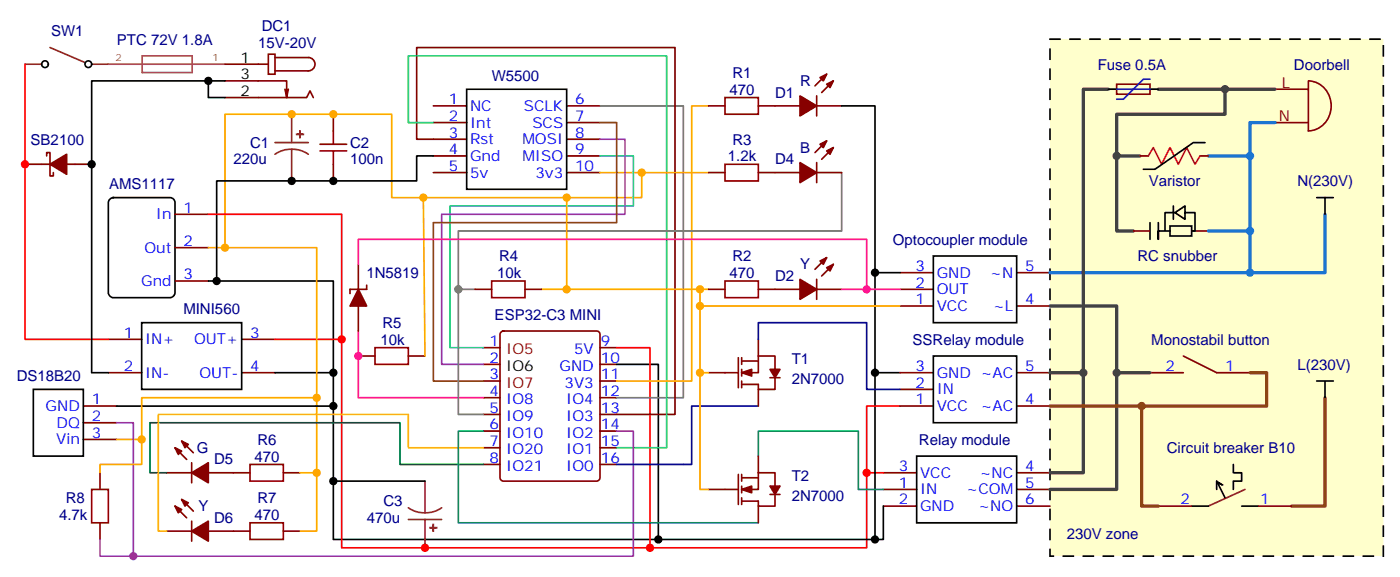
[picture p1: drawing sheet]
<svg xmlns="http://www.w3.org/2000/svg" width="296mm" height="122mm" viewBox="0 0 296 122" stroke-linecap="round" stroke-linejoin="round" font-family="sans-serif">
<path d="M222.2 8.3h70.6v109.4h-70.6z" fill="#ffc" stroke="#000" stroke-width=".35" stroke-dasharray="2.1 2.1"/>
<g fill="none" stroke="#870000" stroke-width=".35">
<path d="M47.6 17.1h13.1v3.5l.3-1.7M47.6 13.6h9.2M56.8 11.5h1.4v4.2h-1.4zM58.2 12.2h7.1a1.41 1.41 0 0 1 1.4 1.4 1.41 1.41 0 0 1-1.4 1.4h-7.1M60.3 18.9l.4 1.7M175 15.7l-2.5 2.5M176.4 17.1l-2.5 2.5M269.9 18.9h7M276.9 17.1v10.6a5.3 5.3 0 0 0 4.9-5.2 5.3 5.3 0 0 0-4.8-5.4M5.3 34.7h5.3M9.9 33v-.7h.7v4.9h.7v-.7M14.1 34.7h5.3"/>
<path d="M47.6 20.6h17.3l.7-1.4 .7 1.4M70.6 24.2v3.5M70.6 34.7v3.6M91.7 22.4h7.1M91.7 25.9h7.1M91.7 29.5h7.1M91.7 33h7.1M91.7 36.5h7.1M119.9 22.4h7.1M119.9 25.9h7.1M119.9 29.5h7.1M119.9 33h7.1"/>
<path d="M119.9 36.5h7.1M149.9 22.4h3.6M149.9 36.5h3.6M160.5 22.4h8.8M160.5 36.5h8.8M172.9 22.4h5.3M172.9 36.5h5.3M172.9 20.3v4.2M172.9 34.4v4.2M175 29.8l-2.5 2.5M176.4 31.2l-2.5 2.5M241.3 33h1.8"/>
<path d="M254 33h1.8M269.9 25.9h7M37 45.3h7.1M37 52.4h7.1M37 59.4h7.1M172.9 59.1v4.2M175 54.5l-2.5 2.5M176.4 55.9l-2.5 2.5M190.5 57.7h7.1M215.2 57.7h7M239.9 48.9h3.5M252.2 48.9h3.6"/>
<path d="M22.9 78.8h7.1M22.9 71.8h7.1M51.2 78.8h7M51.2 71.8h7M75.8 75.3h3.6M86.4 75.3h3.6M100.5 61.2h3.6M106.1 70.2l.4-.2h19.8a.71 .71 0 0 1 .7 .7v30.4a.76 .76 0 0 1-.7 .7h-19.8a.76 .76 0 0 1-.7-.7v-30.4zM111.1 61.2h3.6M127 73.6h3.5M127 77.1h3.5M149.9 78.8h6.4"/>
<path d="M149.9 61.2h3.6M156.3 75.7v6.3M157 76.4h3.5M157 75.7v1.4M157 78.1v1.5M160.5 75.3h3.5v2.8M160.5 75.3v3.5h-3.5M160.5 61.2h8.8M160.5 71.8v3.5M163 79.9h2.1M164 79.9v2.5h-3.5v-1.1h-3.5M172.9 61.2h5.3"/>
<path d="M190.5 78.8h7.1M190.5 61.2h7.1M190.5 64.7h7.1M215.2 78.8h7M215.2 64.7h7M243.4 78.8h7.1M250.5 75.3l7 3.5h7.1M17.6 85.9h7.1M17.6 89.4h7.1M17.6 93h7.1M37 94.7l2.5 2.5M38.5 93.3l2.4 2.5"/>
<path d="M40.6 97.9v4.2M102.3 80.6h3.5M102.3 84.1h3.5M102.3 87.7h3.5M102.3 91.2h3.5M102.3 94.7h3.5M102.3 98.2h3.5M127 80.6h3.5M127 84.1h3.5M127 87.7h3.5M127 91.2h3.5M127 94.7h3.5"/>
<path d="M127 98.2h3.5M157 80.6v1.4M160.5 82.4v3.5M160.5 96.5v3.5M190.5 85.9h7.1M190.5 82.4h7.1M215.2 85.9h7M21.2 100v3.5M21.2 110.6v3.5M35.3 100h5.3M35.3 112.4h5.3M37 107.1l2.5 2.4"/>
<path d="M38.5 105.7l2.4 2.4M40.6 110.2v4.3M44.1 100h8.8M44.1 112.4h8.8M60 100h3.5M60 112.4h3.5M149.9 103.5h6.4M156.3 100.4v6.3M157 100.4v1.4M157 102.8v1.4M157 105.3v1.4M157 101.1h3.5"/>
<path d="M160.5 100h3.5v2.8M160.5 100v3.5h-3.5M160.5 107.1v3.5M163 104.6h2.1M164 104.6v2.5h-3.5v-1.1h-3.5M187 103.5h7M187 107.1h7M187 100h7M215.2 103.5h7M215.2 107.1h7M215.2 100h7M245.2 107.1h7"/>
<path d="M266.3 107.1h7.1"/>
</g>
<path d="M102.3 77.1h3.5M102.3 73.6h3.5" fill="none" stroke="#900" stroke-width=".35"/>
<g fill="none" stroke="#000" stroke-width=".35">
<path d="M44.1 17.1v3.5h3.5M47.6 17.1h-28.2v61.7h3.5M98.8 18.9h21.1v21.1h-21.1zM234.6 18.9h1.8M243.4 18.9h1.8M91.7 33h-3.5v5.3h-42.3v21.1h-1.8M178.2 22.4h7v35.3M255.1 30.2h-2.5l-8.1 5.6h-2.5M23.2 42.2l.8-.4h12a1.06 1.06 0 0 1 1 1.1v19a1.13 1.13 0 0 1-1 1.1h-12a1.13 1.13 0 0 1-1.1-1.1v-19zM45.9 59.4h24.7v19.4h-12.4M190.5 57.7h-5.3v21.1M197.6 54.2h17.6v14.1h-17.6z"/>
<path d="M243.4 47.1v3.5M245.2 47.1v3.5v-1.7h2.4M247.6 47.8h4.6v2.1h-4.6zM248.4 43.6v2.8M248.7 45h-2.1v3.9M250.8 45v-1.4l-2.1 1.4 2.1 1.4v-1.4h2.1v3.9h-.7M278.7 41.8h3.5M280.5 41.8v3.5M30 68.3h21.2v14.1h-21.2zM130.5 77.1h8.8v37h-68.7v-35.3M190.5 78.8h-5.3v35.3M197.6 75.3h17.6v14.1h-17.6z"/>
<path d="M7.1 82.4h10.5v14.1h-10.5zM24.7 85.9h45.9M194 96.5h21.2v14.1h-21.2zM261.1 98.2v1.8h1.7v1.8h-1.7v1.7M278.7 80.6h3.5M280.5 80.6v3.5M70.6 101.8h19.4M187 107.1v7h-47.7M252.2 107.1h3.6M257.5 103.5v-1.7l1.8 3.5M257.8 102l.4 .4 .6 .2M262.8 107.1h3.5"/>
<circle cx="9.5" cy="13.6" r=".71"/>
<circle cx="18.7" cy="13.6" r=".71"/>
</g>
<path d="M67.7 31.9h5.7M67.7 30.5h5.7M70.6 27.7v2.8M70.6 31.9v2.8M153.5 34.7h7v3.6h-7zM153.5 20.6h7v3.6h-7zM104.1 59.4h7v3.6h-7zM153.5 59.4h7v3.6h-7zM79.4 73.6h7v3.5h-7zM52.9 98.2h7.1v3.6h-7.1zM19.4 103.5h3.5v7.1h-3.5zM52.9 110.6h7.1v3.5h-7.1z" fill="none" stroke="#a10000" stroke-width=".35"/>
<g fill="none" stroke="#8c2424" stroke-width=".35">
<path d="M5.3 13.6h3.5M10.6 10.1l7.4 3.1M19.4 13.6h3.5M58.2 30.2h7.1M61.7 31.6l-1.8 .2-1.7 .8M61.7 31.6l1.9 .2 1.7 .8M61.7 24.2v6M61.7 31.6v6.7M86.4 107.4l1.7 .8 1.9 .3M86.4 109.9h7.1M90 101.8v6.7M90 109.9v6"/>
<path d="M93.5 107.4l-1.7 .8-1.8 .3M263.5 103.5l-7.7 3.6"/>
</g>
<g fill="#8c2424" stroke="#8c2424" stroke-width=".35">
<path d="M62.8 28.4h1.4z"/>
<path d="M63.5 27.7v1.4z"/>
<path d="M91 111.6l1.4 .1z"/>
<path d="M91.7 110.9v1.5z"/>
</g>
<g fill="none" stroke="#ffa600" stroke-width=".35">
<path d="M127 36.5h8.8v5.3h-52.9v-17.6h-35.3v28.2h-3.5M135.8 36.5h14.1M149.9 22.4h-3.5v58.2h-15.9M47.6 52.4h19.4v47.6M89.6 41.8l.4 33.5M119.9 41.8v19.4h-5.2M119.9 61.2h30M148.2 61.2v42.3h1.7M148.2 78.8h1.7M148.2 64.7h42.3M30 93v5.2h-8.8v1.8M67 84.1h-37v8.9h-5.3"/>
<path d="M63.5 100h3.5v12.4h-3.5"/>
</g>
<path d="M5.3 13.6v58.2h17.6M44.1 45.3h28.2v26.5h-14.1M72.3 71.8v44.1h65.3v-42.3h-7.1M190.5 85.9h-7.1v14.1M187 100h-3.6v15.9h-45.8" fill="none" stroke="#f00" stroke-width=".35"/>
<g fill="#870000" stroke="#870000" stroke-width=".35">
<path d="M10.6 34.7l3.5-2.1v4.3z"/>
<path d="M40.6 112.4l3.5-2.2v4.3z"/>
<path d="M38.5 105.7l1.4 .7-.7 .7z"/>
<path d="M37 107.1l1.5 .7-.8 .7z"/>
<path d="M40.6 100l3.5-2.1v4.2z"/>
<path d="M38.5 93.3l1.4 .7-.7 .7z"/>
<path d="M37 94.7l1.5 .7-.8 .7z"/>
<path d="M169.3 34.4l3.6 2.1-3.6 2.1z"/>
<path d="M173.6 30.5l1.4-.7-.7 1.4z"/>
<path d="M175 31.9l1.4-.7-.7 1.4z"/>
<path d="M157 78.8l2.1-.7v1.5z"/>
<path d="M163 78.1h2.1l-1.1 1.8z"/>
<path d="M157 103.5l2.1-.7v1.4z"/>
<path d="M163 102.8h2.1l-1.1 1.8z"/>
<path d="M169.3 20.3l3.6 2.1-3.6 2.1z"/>
<path d="M173.6 16.4l1.4-.7-.7 1.4z"/>
<path d="M175 17.8l1.4-.7-.7 1.4z"/>
<path d="M169.3 59.1l3.6 2.1-3.6 2.1z"/>
<path d="M173.6 55.2l1.4-.7-.7 1.4z"/>
<path d="M175 56.6l1.4-.7-.7 1.4z"/>
</g>
<path d="M22.9 13.6h7M30.1 11.8h10.6v3.5h-10.6zM30.1 13.6h17.5" fill="none" stroke="#a64a4a" stroke-width=".35"/>
<path d="M127 22.4h17.6v61.7h-14.1" fill="none" stroke="#696969" stroke-width=".35"/>
<path d="M127 33h7.1v10.6h-38.9v30h7.1" fill="none" stroke="#00cfd1" stroke-width=".35"/>
<path d="M127 29.5h5.3v15.8h-38.8v31.8h8.8M24.7 89.4h3.5v28.3h105.9v-26.5h-3.6M21.2 114.1v3.6h7" fill="none" stroke="#93c" stroke-width=".35"/>
<path d="M127 25.9h3.5v21.2h-38.8v33.5h10.6" fill="none" stroke="#8c4512" stroke-width=".35"/>
<path d="M91.7 29.5h-3.5v-19.4h54.7v77.6h-12.4" fill="none" stroke="#800000" stroke-width=".35"/>
<path d="M91.7 25.9h-5.3v-14.1h54.7v82.9h-10.6" fill="none" stroke="#3c3" stroke-width=".35"/>
<path d="M234.6 18.9h-5.3v59.9M245.2 18.9h24.7M259.3 18.9v5.3h-22.9v8.8M241.3 33h-4.9v15.9h3.5M222.2 64.7h14.2v14.1h7M222.2 78.8h7.1v21.2h-7.1M236.4 78.8v24.7h-14.2" fill="none" stroke="#424242" stroke-width=".71"/>
<path d="M264.6 33v24.7h15.9v-12.4M269.9 25.9h-5.3v7.1h-8.8M222.2 57.7h42.4M255.8 48.9h8.8" fill="none" stroke="#1a75d1" stroke-width=".71"/>
<path d="M264.6 78.8h3.5v7.1h-45.9M241.7 85.9v21.2h3.5M280.5 84.1v23h-7.1" fill="none" stroke="#8c4512" stroke-width=".71"/>
<path d="M75.8 55.9v-5.3h107.6v10.6M75.8 70v14.1h26.5M178.2 61.2h12.3" fill="none" stroke="#ff1494" stroke-width=".35"/>
<path d="M178.2 36.5v12.4h-81.2v38.8h5.3M97 61.2h3.5" fill="none" stroke="#666" stroke-width=".35"/>
<path d="M102.3 98.2h-17.6v-8.8h-53v10.6h3.6" fill="none" stroke="#008700" stroke-width=".35"/>
<path d="M102.3 94.7h-15.9v-7h-52.9v24.7h1.8" fill="none" stroke="#ffd600" stroke-width=".35"/>
<path d="M160.5 71.8v-3.5h22.9v14.1h7.1M160.5 85.9h-14.1v12.3h-15.9" fill="none" stroke="#000080" stroke-width=".35"/>
<path d="M102.3 91.2h-5.3v19.4h63.5M160.5 96.5v-5.3h21.2v12.3h5.3" fill="none" stroke="#008080" stroke-width=".35"/>
<path d="M75.8 61.2l1.8 3.5h-3.5z" fill="#850000" stroke="#850000" stroke-width=".35"/>
<path d="M236.4 17.8h7v2.1h-7zM75.8 55.9v5.3M75.8 64.7v5.3M77.6 60.3v.9h-3.5v.9" fill="none" stroke="#850000" stroke-width=".35"/>
<path d="M236.4 18.9h7M243.4 16.8h-1.4l-4.2 4.2h-1.4" fill="none" stroke="#0000c2" stroke-width=".35"/>
<path d="M243.1 33l1-1.8 1.8 3.5 1.7-3.5 1.8 3.5 1.8-3.5 1.7 3.5 1.1-1.7" fill="none" stroke="#c03" stroke-width=".35"/>
<circle cx="5.3" cy="34.7" r=".88" fill="#f00"/>
<g fill="#000">
<circle cx="44.1" cy="17.1" r=".88"/>
<circle cx="19.4" cy="34.7" r=".88"/>
</g>
<circle cx="137.6" cy="115.9" r=".88" fill="#f00"/>
<circle cx="264.6" cy="33" r=".88" fill="#1a75d1"/>
<g fill="#ffa600">
<circle cx="61.7" cy="24.2" r=".88"/>
<circle cx="70.6" cy="24.2" r=".88"/>
</g>
<g fill="#000">
<circle cx="61.7" cy="38.3" r=".88"/>
<circle cx="70.6" cy="38.3" r=".88"/>
</g>
<g fill="#ffa600">
<circle cx="67" cy="100" r=".88"/>
<circle cx="47.6" cy="52.4" r=".88"/>
</g>
<g fill="#000">
<circle cx="45.9" cy="59.4" r=".88"/>
<circle cx="70.6" cy="85.9" r=".88"/>
</g>
<circle cx="72.3" cy="71.8" r=".88" fill="#f00"/>
<circle cx="70.6" cy="78.8" r=".88" fill="#000"/>
<g fill="#ffa600">
<circle cx="67" cy="84.1" r=".88"/>
<circle cx="30" cy="93" r=".88"/>
</g>
<circle cx="28.2" cy="117.7" r=".88" fill="#93c"/>
<circle cx="183.4" cy="100" r=".88" fill="#f00"/>
<g fill="#000">
<circle cx="139.3" cy="114.1" r=".88"/>
<circle cx="185.2" cy="114.1" r=".88"/>
</g>
<circle cx="90" cy="115.9" r=".88" fill="#f00"/>
<circle cx="70.6" cy="101.8" r=".88" fill="#000"/>
<circle cx="89.6" cy="41.8" r=".88" fill="#ffa600"/>
<circle cx="75.8" cy="75.3" r=".88" fill="#ff1494"/>
<circle cx="135.8" cy="36.5" r=".88" fill="#ffa600"/>
<circle cx="97" cy="61.2" r=".88" fill="#666"/>
<circle cx="119.9" cy="41.8" r=".88" fill="#ffa600"/>
<circle cx="185.2" cy="78.8" r=".88" fill="#000"/>
<circle cx="264.6" cy="57.7" r=".88" fill="#1a75d1"/>
<g fill="#424242">
<circle cx="236.4" cy="78.8" r=".88"/>
<circle cx="229.3" cy="78.8" r=".88"/>
</g>
<circle cx="241.7" cy="85.9" r=".88" fill="#8c4512"/>
<g fill="#424242">
<circle cx="236.4" cy="33" r=".88"/>
<circle cx="259.3" cy="18.9" r=".88"/>
</g>
<circle cx="264.6" cy="48.9" r=".88" fill="#1a75d1"/>
<circle cx="119.9" cy="61.2" r=".88" fill="#ffa600"/>
<circle cx="185.2" cy="57.7" r=".88" fill="#000"/>
<circle cx="183.4" cy="61.2" r=".88" fill="#ff1494"/>
<g fill="#ffa600">
<circle cx="148.2" cy="61.2" r=".88"/>
<circle cx="148.2" cy="78.8" r=".88"/>
<circle cx="148.2" cy="64.7" r=".88"/>
</g>
<g font-size="3.2" fill="#000080">
<text x="10.8" y="7.7">SW1</text>
<text x="24.7" y="9.5">PTC 72V 1.8A</text>
<text x="54.7" y="10.1">15V-20V</text>
<text x="55.4" y="6.5">DC1</text>
<text x="104.1" y="17.1">W5500</text>
<text x="155" y="16.5">R1</text>
<text x="232.4" y="14.8">Fuse 0.5A</text>
<text x="273.9" y="14.7">Doorbell</text>
<text x="154.4" y="20">470</text>
<text x="164" y="20.6">D1</text>
<text x="169.3" y="18.2">R</text>
<text x="6.5" y="30.6">SB2100</text>
<text x="49.4" y="34.7">220u</text>
<text x="52.9" y="31.2">C1</text>
<text x="74.1" y="34.7">100n</text>
<text x="74.1" y="31.2">C2</text>
<text x="154.1" y="34.2">1.2k</text>
<text x="155" y="30.6">R3</text>
<text x="164" y="34.7">D4</text>
<text x="169.3" y="32.3">B</text>
<text x="23.1" y="40">AMS1117</text>
<text x="243.2" y="39.5">Varistor</text>
<text x="274.6" y="39.4">N(230V)</text>
<text x="189" y="51.8">Optocoupler module</text>
<text x="77.6" y="58.8">1N5819</text>
<text x="105.2" y="58.9">10k</text>
<text x="105.6" y="55.3">R4</text>
<text x="154.4" y="58.9">470</text>
<text x="155" y="55.3">R2</text>
<text x="164" y="59.4">D2</text>
<text x="169.3" y="57">Y</text>
<text x="240.8" y="55.3">RC snubber</text>
<text x="38.8" y="66.5">MINI560</text>
<text x="80.9" y="69.4">R5</text>
<text x="104.7" y="67.7">ESP32-C3 MINI</text>
<text x="80.5" y="73">10k</text>
<text x="167.6" y="77.1">T1</text>
<text x="193.2" y="72.9">SSRelay module</text>
<text x="243.7" y="72.9">Monostabil button</text>
<text x="3.5" y="80.6">DS18B20</text>
<text x="167.6" y="81.3">2N7000</text>
<text x="274.6" y="78.2">L(230V)</text>
<text x="41.6" y="95.8">G</text>
<text x="54.5" y="94.1">R6</text>
<text x="194.5" y="94.1">Relay module</text>
<text x="247" y="95.9">Circuit breaker B10</text>
<text x="45.3" y="98.2">D5</text>
<text x="53.9" y="97.7">470</text>
<text x="167.6" y="101.8">T2</text>
<text x="13.9" y="106.5">R8</text>
<text x="54.5" y="106.4">R7</text>
<text x="81.1" y="107.1">C3</text>
<text x="167.6" y="106">2N7000</text>
<text x="12.5" y="110">4.7k</text>
<text x="42" y="108.1">Y</text>
<text x="45.3" y="110.6">D6</text>
<text x="53.9" y="110">470</text>
<text x="77.6" y="110.6">470u</text>
<text x="225.8" y="114.1">230V zone</text>
</g>
<g font-size="3.2">
<text x="50.9" y="16.8">3</text>
<text x="50.9" y="13.2">1</text>
<text x="50.9" y="20.3">2</text>
<text x="107.1" y="78.5">IO6</text>
</g>
<g font-size="3.2" fill="#00f">
<text x="95" y="22">1</text>
<text x="99.5" y="23.5">NC</text>
<text x="110.9" y="23.5">SCLK</text>
<text x="121.7" y="22">6</text>
<text x="95" y="25.6">2</text>
<text x="95" y="29.1">3</text>
<text x="99.5" y="27">Int</text>
<text x="112.7" y="27">SCS</text>
<text x="121.7" y="25.6">7</text>
<text x="121.7" y="29.1">8</text>
<text x="95" y="32.6">4</text>
<text x="99.5" y="30.5">Rst</text>
<text x="99.5" y="34">Gnd</text>
<text x="110.6" y="30.5">MOSI</text>
<text x="110.6" y="34">MISO</text>
<text x="121.7" y="32.6">9</text>
<text x="95" y="36.2">5</text>
<text x="99.5" y="37.6">5v</text>
<text x="113.3" y="37.6">3v3</text>
<text x="121.7" y="36.2">10</text>
<text x="33" y="46.4">In</text>
<text x="38.8" y="45">1</text>
<text x="30.6" y="53.4">Out</text>
<text x="38.8" y="52">2</text>
<text x="38.8" y="59.1">3</text>
<text x="193.8" y="57.3">3</text>
<text x="198.3" y="58.7">GND</text>
<text x="209.5" y="58.7">~N</text>
<text x="217" y="57.3">5</text>
<text x="29.9" y="60.5">Gnd</text>
<text x="193.8" y="64.4">1</text>
<text x="193.8" y="60.9">2</text>
<text x="198.3" y="65.8">VCC</text>
<text x="198.3" y="62.3">OUT</text>
<text x="210.1" y="65.8">~L</text>
<text x="217" y="64.4">4</text>
<text x="26.2" y="71.4">1</text>
<text x="52.9" y="71.4">3</text>
<text x="30.7" y="72.8">IN+</text>
<text x="41.1" y="72.8">OUT+</text>
<text x="103.6" y="76.7">2</text>
<text x="103.6" y="73.2">1</text>
<text x="121.5" y="75">5V</text>
<text x="127.2" y="73.2">9</text>
<text x="127.2" y="76.7">10</text>
<text x="26.2" y="78.5">2</text>
<text x="30.7" y="79.9">IN-</text>
<text x="42.2" y="79.9">OUT-</text>
<text x="52.9" y="78.5">4</text>
<text x="103.6" y="83.8">4</text>
<text x="103.6" y="80.3">3</text>
<text x="118.4" y="78.5">GND</text>
<text x="119.5" y="82">3V3</text>
<text x="127.2" y="80.3">11</text>
<text x="127.2" y="83.8">12</text>
<text x="193.8" y="82">2</text>
<text x="193.8" y="78.5">3</text>
<text x="198.3" y="83.4">IN</text>
<text x="198.3" y="79.9">GND ~AC</text>
<text x="217" y="78.5">5</text>
<text x="246.7" y="78.5">2</text>
<text x="259.3" y="78.5">1</text>
<text x="9.7" y="87">GND</text>
<text x="19.4" y="85.5">1</text>
<text x="19.4" y="89.1">2</text>
<text x="103.6" y="87.3">5</text>
<text x="107.1" y="89.1">IO9</text>
<text x="107.1" y="85.5">IO8</text>
<text x="119.8" y="85.5">IO4</text>
<text x="119.8" y="89.1">IO3</text>
<text x="127.2" y="87.3">13</text>
<text x="193.8" y="85.5">1</text>
<text x="198.3" y="87">VCC</text>
<text x="207.5" y="87">~AC</text>
<text x="217" y="85.5">4</text>
<text x="11.9" y="94">Vin</text>
<text x="12" y="90.5">DQ</text>
<text x="19.4" y="92.6">3</text>
<text x="103.6" y="94.4">7</text>
<text x="103.6" y="90.8">6</text>
<text x="107.1" y="92.6">IO10</text>
<text x="119.8" y="92.6">IO2</text>
<text x="127.2" y="90.8">14</text>
<text x="127.2" y="94.4">15</text>
<text x="103.6" y="97.9">8</text>
<text x="107.1" y="99.7">IO21</text>
<text x="107.1" y="96.1">IO20</text>
<text x="119.8" y="96.1">IO1</text>
<text x="119.8" y="99.7">IO0</text>
<text x="127.2" y="97.9">16</text>
<text x="190.2" y="99.7">3</text>
<text x="194.7" y="101.1">VCC</text>
<text x="207.3" y="101.1">~NC</text>
<text x="217" y="99.7">4</text>
<text x="190.2" y="103.2">1</text>
<text x="190.2" y="106.7">2</text>
<text x="194.7" y="104.6">IN</text>
<text x="204.5" y="104.6">~COM</text>
<text x="217" y="103.2">5</text>
<text x="217" y="106.7">6</text>
<text x="249.9" y="106.7">2</text>
<text x="266.7" y="106.7">1</text>
<text x="194.7" y="108.1">GND</text>
<text x="207" y="108.1">~NO</text>
</g>
<g font-size="3.2" fill="#800">
<text x="271.3" y="18.5">L</text>
<text x="270.7" y="25.6">N</text>
</g>
<g font-size="3.2" fill="#900">
<text x="107.1" y="75">IO5</text>
<text x="107.1" y="82">IO7</text>
</g>
<g font-size="2.1" fill="#a54b4b">
<text x="24.5" y="12.9">2</text>
<text x="45" y="12.9">1</text>
</g>
</svg>
